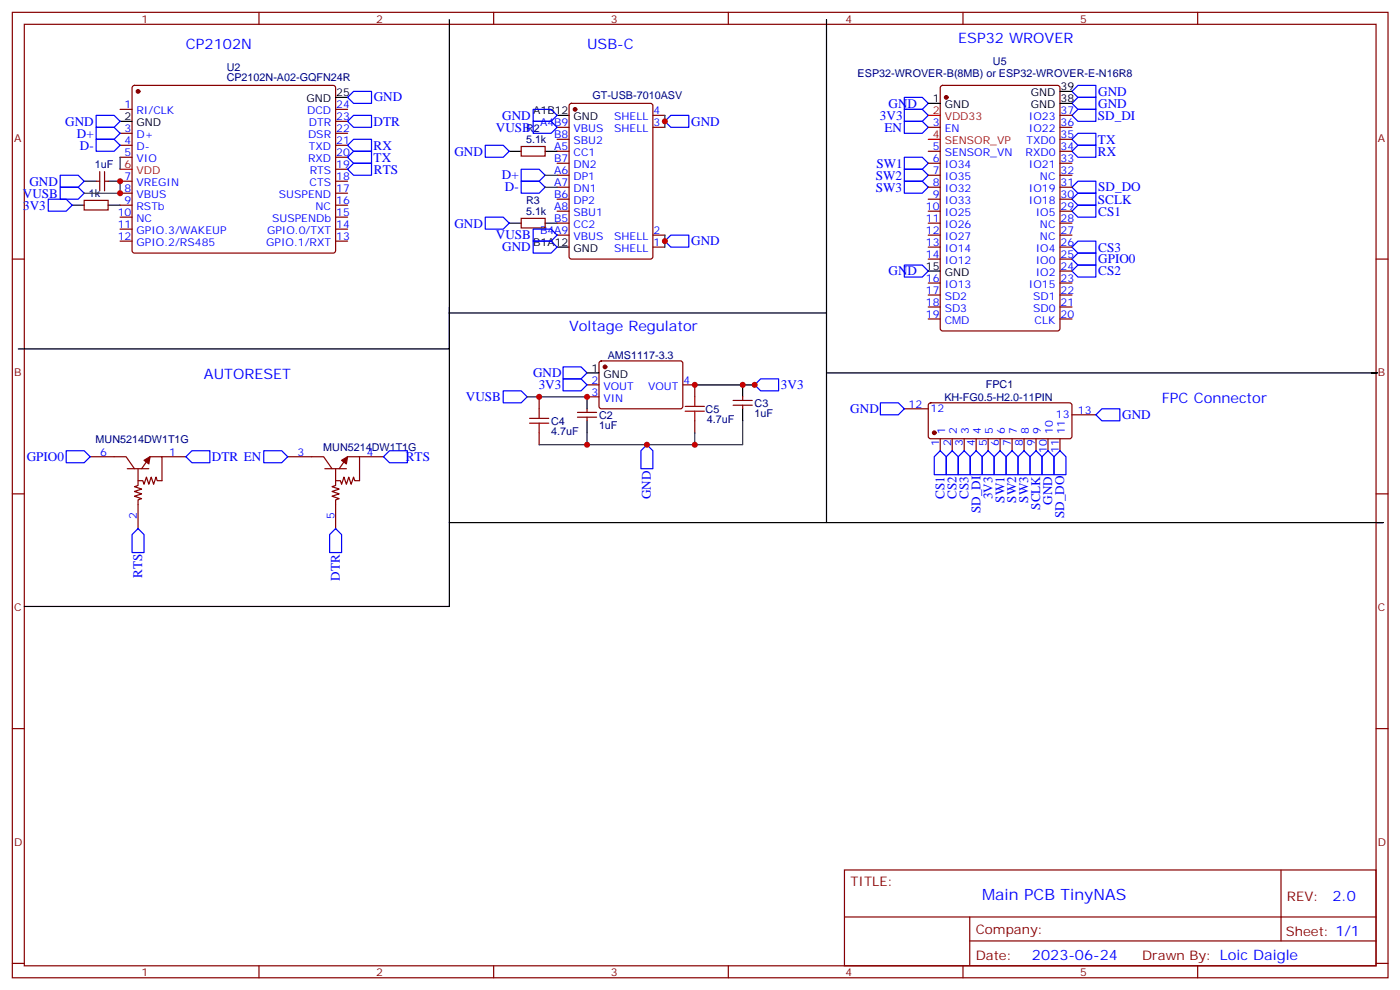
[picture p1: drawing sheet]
<svg xmlns="http://www.w3.org/2000/svg" width="413mm" height="292mm" viewBox="0 0 413 292" stroke-linecap="round" stroke-linejoin="round" font-family="sans-serif">
<g fill="none" stroke="#870000" stroke-width=".35">
<path d="M3.6 3.6h405.4v284.4h-405.4zM7.2 7.2h398.2v277.2h-398.2zM76.3 3.6v3.6M145.5 3.6v3.6M214.6 3.6v3.6M283.7 3.6v3.6M352.9 3.6v3.6M35.4 32.2h3.5M35.4 39.3h3.5M39.1 25.4l.5-.2h58.6l.5 .2 .2 .5v47.9l-.3 .5-.4 .2h-58.6l-.5-.2-.2-.5v-47.9zM98.9 32.2h3.5M98.9 39.3h3.5"/>
<path d="M98.9 35.7h3.5M164.1 37.5h3.6M167.9 30.7l.5-.3h23.3l.6 .5 .1 44.7-.5 .7h-23.5l-.7-.5v-44.6zM192.4 34h3.5M192.4 37.5h3.5M273.5 37.5h3.5M277.3 25.4l.4-.2h33.9l.7 .4v71.2l-.4 .6-34.2 .1-.6-.5-.1-71.1zM312.3 34h3.5M312.3 37.5h3.5M24.8 59h7.1v2.8h-7.1zM28.3 53.4h1.1M29.4 50.6v5.6"/>
<path d="M30.8 53.4h1.1M30.8 50.6v5.6M35.4 42.8h3.5M35.4 46.3h3.5M35.4 53.4h3.5M35.4 56.9h3.5M98.9 42.8h3.5M98.9 46.3h3.5M98.9 53.4h3.5M98.9 56.9h3.5M98.9 49.8h3.5M153.6 43.1h7v2.9h-7z"/>
<path d="M164.1 58.7h3.6M164.1 55.1h3.6M164.1 51.6h3.6M164.1 48.1h3.6M164.1 44.6h3.6M164.1 41h3.6M273.5 58.7h3.5M273.5 55.1h3.5M273.5 51.6h3.5M273.5 48.1h3.5M273.5 44.6h3.5M312.3 58.7h3.5"/>
<path d="M312.3 55.1h3.5M312.3 51.6h3.5M312.3 48.1h3.5M312.3 44.6h3.5M312.3 41h3.5M3.6 76.3h3.6M35.4 60.4h3.5M35.4 64h3.5M35.4 67.5h3.5M35.4 71h3.5M98.9 60.4h3.5M98.9 64h3.5"/>
<path d="M98.9 67.5h3.5M98.9 71h3.5M153.6 64.3h7v2.8h-7zM164.1 69.3h3.6M164.1 65.7h3.6M164.1 62.2h3.6M192.4 69.3h3.5M192.4 72.8h3.5M273.5 76.3h3.5M273.5 69.3h3.5M273.5 72.8h3.5M273.5 65.7h3.5"/>
<path d="M273.5 62.2h3.5M312.3 76.3h3.5M312.3 69.3h3.5M312.3 72.8h3.5M312.3 65.7h3.5M312.3 62.2h3.5M312.3 79.8h3.5M405.4 76.3h3.6M273.5 83.4h3.5M273.5 86.9h3.5M273.5 90.4h3.5M273.5 93.9h3.5"/>
<path d="M312.3 83.4h3.5M312.3 86.9h3.5M312.3 90.4h3.5M312.3 93.9h3.5M158.9 116.9v3.5M173 113.3h3.5M173 116.9h3.5M176.7 106.5l.5-.2h23.6l.4 .7-.1 13-.6 .4-23.6-.1-.4-.6v-12.7zM201.2 113.3h3.5v3.6M216 119.3h5.7M216 117.9h5.7M218.8 116.9v1"/>
<path d="M218.8 119.3v1.1M273.7 118.8l.5-.2 41.2 .1 .4 .6v9.2l-.2 .5-.5 .2h-40.9l-.5-.2-.2-.5v-9.2zM26.6 134.5h10.5l2.5 3.5M37.5 138h6.4M40.7 138v5l-1.1 .3 2.1 .7-2.1 .7 2.1 .8-2.1 .7 2.1 .7-1 .3v8.5M41.7 138l2.5-3.5h3.5v7.1h-1.4l-.3-1.1-.7 2.1-.7-2.1-.7 2.1-.8-2.1-.7 2.1-.3-1h-1.4M47.7 134.5h7.1M84.8 134.5h10.6l2.4 3.5M95.7 138h6.4M98.9 138v5l-1.1 .3 2.1 .7-2.1 .7 2.1 .8-2.1 .7 2.1 .7-1 .3v8.5M99.9 138l2.5-3.5h3.5v7.1h-1.4l-.3-1.1-.7 2.1-.7-2.1-.7 2.1-.7-2.1-.8 2.1-.3-1h-1.4M105.9 134.5h7.1"/>
<path d="M158.9 127.5v3.5M170.1 122.9h5.7M170.1 121.5h5.7M173 120.4v1.1M173 122.9v1M204.7 123.9v3.6M266.5 120.4h7M277 129.2v3.6M280.6 129.2v3.6M284.1 129.2v3.6M287.6 129.2v3.6M291.1 129.2v3.6"/>
<path d="M294.7 129.2v3.6M298.2 129.2v3.6M301.7 129.2v3.6M305.3 129.2v3.6M308.8 129.2v3.6M312.3 129.2v3.6M315.8 122.2h7.1M3.6 145.5h3.6M405.4 145.5h3.6M3.6 214.6h3.6M405.4 214.6h3.6M248.8 256.2h156.6v28.2h-156.6z"/>
<path d="M377.4 256.2v20.9M248.8 270.1h156.5M285.7 277.1h119.6M285.7 270.1v14.1M3.6 283.7h3.6M76.3 284.4v3.6M145.5 284.4v3.6M214.6 284.4v3.6M283.7 284.4v3.6M352.9 284.4v3.6M405.4 283.7h3.6"/>
</g>
<g fill="#870000" stroke="#870000" stroke-width=".35">
<path d="M42.4 135.6l1.8-1.1-.3 2.1z"/>
<path d="M100.6 135.6l1.8-1.1-.3 2.1z"/>
<circle cx="40.7" cy="26.9" r=".53"/>
<circle cx="169.4" cy="32.2" r=".53"/>
<circle cx="275.3" cy="127.5" r=".53"/>
<circle cx="278.8" cy="28.7" r=".53"/>
<circle cx="178.3" cy="108.1" r=".53"/>
</g>
<g fill="none" stroke="#000" stroke-width=".35">
<path d="M132.4 5.8v97h-127M243.5 5.8v86.4h-111.1M35.4 35.7h3.5M98.9 28.7h3.5M164.1 34h3.6M273.5 30.4h3.5M312.3 30.4h3.5M312.3 26.9h3.5M24.8 53.4h3.5M31.9 53.4h3.5M150 44.6h3.6M160.6 44.6h3.5"/>
<path d="M21.3 60.4h3.5M31.9 60.4h3.5M150 65.7h3.6M160.6 65.7h3.5M164.1 72.8h3.6M273.5 79.8h3.5M132.4 90.4v88.2h-125.2M243.5 92.2v61.7h-111.1M173 109.8h3.5M173 116.9v3.5M218.8 113.3v3.6M243.5 109.8h162.3h-1.8"/>
<path d="M173 123.9v3.6M218.8 120.4v3.5M243.5 153.9h164.1h-1.8"/>
</g>
<path d="M273.5 34h3.5M35.4 49.8h3.5M273.5 41h3.5" fill="none" stroke="#f00" stroke-width=".35"/>
<g fill="none" stroke="#00f" stroke-width=".35">
<path d="M28.3 37.5h5.3l1.8 1.8-1.8 1.7h-5.3zM28.3 34h5.3l1.8 1.7-1.8 1.8h-5.3zM102.4 35.7l1.8-1.7h5.3v3.5h-5.3zM102.4 28.7l1.8-1.8h5.3v3.5h-5.3zM157.1 32.2h5.3l1.7 1.8-1.7 1.7h-5.3zM157.1 35.7h5.3l1.7 1.8-1.7 1.8h-5.3zM195.9 35.7l1.8-1.7h5.3v3.5h-5.3zM266.5 28.7h5.2l1.8 1.7-1.8 1.8h-5.2zM266.5 35.7h5.2l1.8 1.8-1.8 1.8h-5.2zM266.5 32.2h5.2l1.8 1.8-1.8 1.7h-5.2zM317.6 25.2h5.3v3.5h-5.3l-1.8-1.8zM317.6 28.7h5.3v3.5h-5.3l-1.8-1.8z"/>
<path d="M317.6 32.2h5.3v3.5h-5.3l-1.8-1.7zM14.2 58.7h5.3l1.8 1.7-1.8 1.8h-5.3zM17.7 55.1h5.3l1.8 1.8-1.8 1.8h-5.3zM17.7 51.6h5.3l1.8 1.8-1.8 1.7h-5.3zM28.3 41h5.3l1.8 1.8-1.8 1.8h-5.3zM102.4 49.8l1.8-1.7h5.3v3.5h-5.3zM102.4 42.8l1.8-1.8h5.3v3.6h-5.3zM104.2 44.6h5.3v3.5h-5.3l-1.8-1.8zM143 42.8h5.3l1.7 1.8-1.7 1.7h-5.3zM153.6 53.4h5.3l1.7 1.7-1.7 1.8h-5.3zM153.6 49.8h5.3l1.7 1.8-1.7 1.8h-5.3zM266.5 46.3h5.2l1.8 1.8-1.8 1.7h-5.2z"/>
<path d="M266.5 49.8h5.2l1.8 1.8-1.8 1.8h-5.2zM266.5 53.4h5.2l1.8 1.7-1.8 1.8h-5.2zM315.8 41l1.8-1.7h5.3v3.5h-5.3zM315.8 55.1l1.8-1.7h5.3v3.5h-5.3zM317.6 42.8h5.3v3.5h-5.3l-1.8-1.7zM317.6 56.9h5.3v3.5h-5.3l-1.8-1.7zM143 64h5.3l1.7 1.7-1.7 1.8h-5.3zM157.1 71h5.3l1.7 1.8-1.7 1.7h-5.3zM157.1 67.5h5.3l1.7 1.8-1.7 1.7h-5.3zM195.9 71l1.8-1.7h5.3v3.5h-5.3zM266.5 78.1h5.2l1.8 1.7-1.8 1.8h-5.2zM315.8 79.8l1.8-1.7h5.3v3.5h-5.3z"/>
<path d="M315.8 72.8l1.8-1.8h5.3v3.5h-5.3zM317.6 74.5h5.3v3.6h-5.3l-1.8-1.8zM317.6 60.4h5.3v3.6h-5.3l-1.8-1.8zM148.3 115.1h5.3l1.7 1.8-1.7 1.7h-5.3zM165.9 108.1h5.3l1.8 1.7-1.8 1.8h-5.3zM165.9 111.6h5.3l1.8 1.7-1.8 1.8h-5.3zM224.1 111.6h5.3v3.5h-5.3l-1.7-1.8zM259.4 118.6h5.3l1.8 1.8-1.8 1.8h-5.3zM19.5 132.8h5.3l1.8 1.7-1.8 1.8h-5.3zM54.8 134.5l1.8-1.7h5.2v3.5h-5.2zM77.7 132.8h5.3l1.8 1.7-1.8 1.8h-5.3zM113 134.5l1.8-1.7h5.3v3.5h-5.3z"/>
<path d="M190.6 131l1.8 1.8v5.2h-3.6v-5.2zM275.3 134.5l1.7-1.7 1.8 1.7v5.3h-3.5zM280.6 132.8l1.7 1.7v5.3h-3.5v-5.3zM282.3 134.5l1.8-1.7 1.8 1.7v5.3h-3.6zM287.6 132.8l1.8 1.7v5.3h-3.5v-5.3zM289.4 134.5l1.7-1.7 1.8 1.7v5.3h-3.5zM294.7 132.8l1.7 1.7v5.3h-3.5v-5.3zM298.2 132.8l1.8 1.7v5.3h-3.6v-5.3zM301.7 132.8l1.8 1.7v5.3h-3.5v-5.3zM305.3 132.8l1.7 1.7v5.3h-3.5v-5.3zM307 134.5l1.8-1.7 1.8 1.7v5.3h-3.6zM312.3 132.8l1.8 1.7v5.3h-3.5v-5.3z"/>
<path d="M324.7 120.4h5.3v3.5h-5.3l-1.8-1.7zM40.7 155.7l1.7 1.7v5.3h-3.5v-5.3zM98.9 155.7l1.7 1.7v5.3h-3.5v-5.3z"/>
</g>
<path d="M195.9 34v3.5M35.4 53.4v3.5h-10.6M35.4 46.3v3.5M160.6 55.1h3.5M160.6 51.6h3.5M195.9 69.3v3.5M155.3 116.9h17.7M204.7 113.3h17.7M173 127.5v3.5M204.7 127.5v3.5M218.8 123.9v7.1h-59.9" fill="none" stroke="#008700" stroke-width=".35"/>
<path d="M201.9 119.7h5.6M204.7 116.9v2.8M156 124.6h5.7M156 123.2h5.7M158.9 120.4v2.8M158.9 124.6v2.9M201.9 121.1h5.6M204.7 121.1v2.8" fill="none" stroke="#a10000" stroke-width=".35"/>
<g fill="#c00">
<circle cx="195.9" cy="71" r=".88"/>
<circle cx="195.9" cy="35.7" r=".88"/>
<circle cx="35.4" cy="56.9" r=".88"/>
<circle cx="35.4" cy="53.4" r=".88"/>
<circle cx="204.7" cy="113.3" r=".88"/>
<circle cx="222.4" cy="113.3" r=".88"/>
<circle cx="218.8" cy="113.3" r=".88"/>
<circle cx="158.9" cy="116.9" r=".88"/>
<circle cx="173" cy="131" r=".88"/>
<circle cx="204.7" cy="131" r=".88"/>
<circle cx="190.6" cy="131" r=".88"/>
<circle cx="173" cy="116.9" r=".88"/>
</g>
<text font-size="4.6" fill="#00f" x="289.4" y="265">Main PCB TinyNAS</text>
<g font-size="4.2" fill="#00f">
<text x="54.8" y="14.6">CP2102N</text>
<text x="173" y="14.6">USB-C</text>
<text x="282.3" y="12.8">ESP32 WROVER</text>
<text x="167.7" y="97.5">Voltage Regulator</text>
<text x="60.1" y="111.6">AUTORESET</text>
<text x="342.3" y="118.6">FPC Connector</text>
<text x="392.6" y="265.5">2.0</text>
<text x="304.1" y="282.9">2023-06-24</text>
</g>
<g font-size="3.9" fill="#00f">
<text x="110.1" y="29.8">GND</text>
<text x="323.6" y="28.2">GND</text>
<text x="148" y="35.3">GND</text>
<text x="259.3" y="35.3">3V3</text>
<text x="261.8" y="31.7">GND</text>
<text x="323.5" y="35.2">SD_DI</text>
<text x="323.6" y="31.7">GND</text>
<text x="19.2" y="37">GND</text>
<text x="22.7" y="40.5">D+</text>
<text x="110.1" y="37">DTR</text>
<text x="146.1" y="38.8">VUSB</text>
<text x="203.7" y="37">GND</text>
<text x="260.6" y="38.8">EN</text>
<text x="23.5" y="44">D-</text>
<text x="110.1" y="44.1">RX</text>
<text x="110.1" y="47.6">TX</text>
<text x="133.9" y="45.8">GND</text>
<text x="323.5" y="42.3">TX</text>
<text x="323.5" y="45.8">RX</text>
<text x="110.2" y="51.1">RTS</text>
<text x="147.9" y="52.9">D+</text>
<text x="258" y="52.9">SW2</text>
<text x="258.2" y="49.3">SW1</text>
<text x="6.8" y="58.2">VUSB</text>
<text x="8.7" y="54.7">GND</text>
<text x="148.8" y="56.4">D-</text>
<text x="258" y="56.4">SW3</text>
<text x="323.5" y="60">SCLK</text>
<text x="323.6" y="56.4">SD_DO</text>
<text x="6.8" y="61.7">3V3</text>
<text x="323.6" y="63.5">CS1</text>
<text x="133.9" y="67">GND</text>
<text x="146.1" y="70.5">VUSB</text>
<text x="148" y="74.1">GND</text>
<text x="203.7" y="72.3">GND</text>
<text x="323.6" y="77.5">GPIO0</text>
<text x="323.6" y="74.1">CS3</text>
<text x="261.8" y="81.1">GND</text>
<text x="323.6" y="81.1">CS2</text>
<text x="157.1" y="111.1">GND</text>
<text x="137.3" y="118.2">VUSB</text>
<text x="158.7" y="114.6">3V3</text>
<text x="230.1" y="114.6">3V3</text>
<text x="250.5" y="121.6">GND</text>
<text x="330.7" y="123.4">GND</text>
<text x="7.9" y="135.8">GPIO0</text>
<text x="62.4" y="135.8">DTR EN</text>
<text x="119.6" y="135.8">RTS</text>
<text x="191.8" y="147" transform="rotate(-90 191.8 147)">GND</text>
<text x="278.3" y="147" transform="rotate(-90 278.3 147)">CS1</text>
<text x="281.8" y="147" transform="rotate(-90 281.8 147)">CS2</text>
<text x="285.3" y="147" transform="rotate(-90 285.3 147)">CS3</text>
<text x="292.4" y="147" transform="rotate(-90 292.4 147)">3V3</text>
<text x="295.9" y="148" transform="rotate(-90 295.9 148)">SW1</text>
<text x="299.5" y="148" transform="rotate(-90 299.5 148)">SW2</text>
<text x="303" y="148" transform="rotate(-90 303 148)">SW3</text>
<text x="310" y="148.7" transform="rotate(-90 310 148.7)">GND</text>
<text x="288.9" y="151.2" transform="rotate(-90 288.9 151.2)">SD_DI</text>
<text x="306.5" y="150.1" transform="rotate(-90 306.5 150.1)">SCLK</text>
<text x="313.6" y="152.6" transform="rotate(-90 313.6 152.6)">SD_DO</text>
<text x="41.9" y="170.1" transform="rotate(-90 41.9 170.1)">RTS</text>
<text x="100.2" y="171" transform="rotate(-90 100.2 171)">DTR</text>
</g>
<g font-size="3.9" fill="#800">
<text x="250.6" y="260.8">TITLE:</text>
<text x="379.2" y="265.5">REV:</text>
<text x="287.5" y="275">Company:</text>
<text x="378.9" y="275.6">Sheet: 1/1</text>
<text x="287.5" y="282.7">Date:</text>
<text x="336.5" y="282.8">Drawn By: Loic Daigle</text>
</g>
<g font-size="3.2" fill="#800">
<text x="41.7" y="6.6">1</text>
<text x="110.9" y="6.6">2</text>
<text x="180" y="6.6">3</text>
<text x="249.2" y="6.6">4</text>
<text x="318.3" y="6.6">5</text>
<text x="4.2" y="41.7">A</text>
<text x="406" y="41.7">A</text>
<text x="4.2" y="110.9">B</text>
<text x="406" y="110.9">B</text>
<text x="4.2" y="180">C</text>
<text x="406" y="180">C</text>
<text x="4.2" y="249.2">D</text>
<text x="406" y="249.2">D</text>
<text x="41.7" y="287.4">1</text>
<text x="110.9" y="287.4">2</text>
<text x="180" y="287.4">3</text>
<text x="249.2" y="287.4">4</text>
<text x="318.3" y="287.4">5</text>
</g>
<g font-size="3.2" fill="#000080">
<text x="66.8" y="24">CP2102N-A02-GQFN24R</text>
<text x="66.8" y="20.8">U2</text>
<text x="252.7" y="22.8">ESP32-WROVER-B(8MB) or ESP32-WROVER-E-N16R8</text>
<text x="292.6" y="19">U5</text>
<text x="174.6" y="29.3">GT-USB-7010ASV</text>
<text x="155" y="38.9">R2</text>
<text x="155" y="42.1">5.1k</text>
<text x="28" y="49.5">1uF</text>
<text x="26.2" y="58">1k</text>
<text x="155" y="63.3">5.1k</text>
<text x="155" y="60.1">R3</text>
<text x="179.1" y="105.6">AMS1117-3.3</text>
<text x="222.4" y="119.8">C3</text>
<text x="278.2" y="118">KH-FG0.5-H2.0-11PIN</text>
<text x="290.5" y="114.4">FPC1</text>
<text x="162.4" y="125">C4</text>
<text x="176.5" y="123.3">C2</text>
<text x="207.9" y="121.5">C5</text>
<text x="208.2" y="124.7">4.7uF</text>
<text x="222.4" y="123">1uF</text>
<text x="28.2" y="130.4">MUN5214DW1T1G</text>
<text x="162.4" y="128.2">4.7uF</text>
<text x="176.5" y="126.5">1uF</text>
<text x="95.3" y="132.8">MUN5214DW1T1G</text>
</g>
<g font-size="3.2">
<text x="99.1" y="28.3">25</text>
<text x="303.7" y="28.3">GND</text>
<text x="312.5" y="26.6">39</text>
<text x="36.7" y="35.4">2</text>
<text x="90.3" y="30.1">GND</text>
<text x="157.1" y="33.6">A1B12</text>
<text x="169" y="35.4">GND</text>
<text x="274.8" y="30.1">1</text>
<text x="278.3" y="31.9">GND</text>
<text x="303.7" y="31.9">GND</text>
<text x="312.5" y="30.1">38</text>
<text x="40.2" y="37.1">GND</text>
<text x="157.1" y="72.4">B1A12</text>
<text x="169" y="74.2">GND</text>
<text x="272.8" y="79.5">15</text>
<text x="278.3" y="81.2">GND</text>
<text x="174.3" y="109.5">1</text>
<text x="177.8" y="111.2">GND</text>
</g>
<g font-size="3.2" fill="#00f">
<text x="36.7" y="31.9">1</text>
<text x="40.2" y="33.6">RI/CLK</text>
<text x="90.5" y="33.6">DCD</text>
<text x="99.1" y="35.4">23</text>
<text x="99.1" y="31.9">24</text>
<text x="181" y="35.4">SHELL</text>
<text x="192.5" y="33.6">4</text>
<text x="303.1" y="35.4">IO23</text>
<text x="312.5" y="33.6">37</text>
<text x="36.7" y="38.9">3</text>
<text x="40.2" y="40.7">D+</text>
<text x="90.8" y="40.7">DSR</text>
<text x="91" y="37.1">DTR</text>
<text x="99.1" y="38.9">22</text>
<text x="159.1" y="37.1">A4B9</text>
<text x="163.3" y="40.7">B8</text>
<text x="169" y="38.9">VBUS</text>
<text x="181" y="38.9">SHELL</text>
<text x="192.5" y="37.1">3</text>
<text x="274.8" y="37.1">3</text>
<text x="278.3" y="38.9">EN</text>
<text x="303.1" y="38.9">IO22</text>
<text x="312.5" y="40.7">35</text>
<text x="312.5" y="37.1">36</text>
<text x="36.7" y="42.4">4</text>
<text x="36.7" y="46">5</text>
<text x="40.2" y="44.2">D-</text>
<text x="40.2" y="47.7">VIO</text>
<text x="90.8" y="47.7">RXD</text>
<text x="91" y="44.2">TXD</text>
<text x="99.1" y="46">20</text>
<text x="99.1" y="42.4">21</text>
<text x="163.3" y="47.7">B7</text>
<text x="163.3" y="44.2">A5</text>
<text x="169" y="46">CC1</text>
<text x="169" y="42.4">SBU2</text>
<text x="274.8" y="44.2">5</text>
<text x="274.8" y="47.7">6</text>
<text x="278.3" y="46">SENSOR_VN</text>
<text x="302.2" y="46">RXD0</text>
<text x="302.4" y="42.4">TXD0</text>
<text x="312.5" y="47.7">33</text>
<text x="312.5" y="44.2">34</text>
<text x="36.7" y="53">7</text>
<text x="91.2" y="51.3">RTS</text>
<text x="99.1" y="53">18</text>
<text x="99.1" y="49.5">19</text>
<text x="163.3" y="51.3">A6</text>
<text x="169" y="53">DP1</text>
<text x="169" y="49.5">DN2</text>
<text x="274.8" y="51.3">7</text>
<text x="278.3" y="49.5">IO34</text>
<text x="278.3" y="53">IO35</text>
<text x="303.1" y="49.5">IO21</text>
<text x="306.4" y="53">NC</text>
<text x="312.5" y="51.3">32</text>
<text x="36.7" y="56.6">8</text>
<text x="40.2" y="54.8">VREGIN</text>
<text x="40.2" y="58.3">VBUS</text>
<text x="82.2" y="58.3">SUSPEND</text>
<text x="91.2" y="54.8">CTS</text>
<text x="99.1" y="56.6">17</text>
<text x="163.3" y="58.3">B6</text>
<text x="163.3" y="54.8">A7</text>
<text x="169" y="56.6">DN1</text>
<text x="274.8" y="54.8">8</text>
<text x="274.8" y="58.3">9</text>
<text x="278.3" y="56.6">IO32</text>
<text x="303.1" y="56.6">IO19</text>
<text x="312.5" y="58.3">30</text>
<text x="312.5" y="54.8">31</text>
<text x="34.7" y="63.6">10</text>
<text x="36.7" y="60.1">9</text>
<text x="40.2" y="61.8">RSTb</text>
<text x="40.2" y="65.4">NC</text>
<text x="80.2" y="65.4">SUSPENDb</text>
<text x="93" y="61.8">NC</text>
<text x="99.1" y="63.6">15</text>
<text x="99.1" y="60.1">16</text>
<text x="163.3" y="65.4">B5</text>
<text x="163.3" y="61.8">A8</text>
<text x="169" y="63.6">SBU1</text>
<text x="169" y="60.1">DP2</text>
<text x="272.8" y="61.8">10</text>
<text x="272.8" y="65.4">11</text>
<text x="278.3" y="60.1">IO33</text>
<text x="278.3" y="63.6">IO25</text>
<text x="303.1" y="60.1">IO18</text>
<text x="305.2" y="63.6">IO5</text>
<text x="312.5" y="65.4">28</text>
<text x="312.5" y="61.8">29</text>
<text x="34.7" y="67.1">11</text>
<text x="34.7" y="70.7">12</text>
<text x="40.2" y="68.9">GPIO.3/WAKEUP</text>
<text x="78.7" y="68.9">GPIO.0/TXT</text>
<text x="99.1" y="70.7">13</text>
<text x="99.1" y="67.1">14</text>
<text x="159.1" y="68.9">B4A9</text>
<text x="169" y="70.7">VBUS</text>
<text x="169" y="67.1">CC2</text>
<text x="181" y="70.7">SHELL</text>
<text x="192.5" y="68.9">2</text>
<text x="272.8" y="68.9">12</text>
<text x="278.3" y="67.1">IO26</text>
<text x="278.3" y="70.7">IO27</text>
<text x="306.4" y="70.7">NC</text>
<text x="306.4" y="67.1">NC</text>
<text x="312.5" y="68.9">27</text>
<text x="40.2" y="72.4">GPIO.2/RS485</text>
<text x="78.4" y="72.4">GPIO.1/RXT</text>
<text x="181" y="74.2">SHELL</text>
<text x="192.5" y="72.4">1</text>
<text x="272.8" y="72.4">13</text>
<text x="272.8" y="76">14</text>
<text x="278.3" y="74.2">IO14</text>
<text x="278.3" y="77.7">IO12</text>
<text x="305.2" y="77.7">IO0</text>
<text x="305.2" y="74.2">IO4</text>
<text x="312.5" y="76">25</text>
<text x="312.5" y="72.4">26</text>
<text x="272.8" y="83">16</text>
<text x="305.2" y="81.2">IO2</text>
<text x="312.5" y="83">23</text>
<text x="312.5" y="79.5">24</text>
<text x="272.8" y="86.5">17</text>
<text x="278.3" y="84.8">IO13</text>
<text x="278.3" y="88.3">SD2</text>
<text x="303.1" y="84.8">IO15</text>
<text x="304.4" y="88.3">SD1</text>
<text x="312.5" y="86.5">22</text>
<text x="272.8" y="90.1">18</text>
<text x="272.8" y="93.6">19</text>
<text x="278.3" y="91.8">SD3</text>
<text x="278.3" y="95.4">CMD</text>
<text x="304.4" y="91.8">SD0</text>
<text x="304.8" y="95.4">CLK</text>
<text x="312.5" y="93.6">20</text>
<text x="312.5" y="90.1">21</text>
<text x="174.3" y="113">2</text>
<text x="201.4" y="113">4</text>
<text x="174.3" y="116.5">3</text>
<text x="177.8" y="114.8">VOUT</text>
<text x="177.8" y="118.3">VIN</text>
<text x="190.9" y="114.8">VOUT</text>
<text x="267.7" y="120.1">12</text>
<text x="274.2" y="121.5">12</text>
<text x="311.1" y="123.2">13</text>
<text x="317.6" y="121.8">13</text>
<text x="276.7" y="131.4" transform="rotate(-90 276.7 131.4)">1</text>
<text x="278.4" y="127.9" transform="rotate(-90 278.4 127.9)">1</text>
<text x="280.2" y="131.4" transform="rotate(-90 280.2 131.4)">2</text>
<text x="282" y="127.9" transform="rotate(-90 282 127.9)">2</text>
<text x="283.7" y="131.4" transform="rotate(-90 283.7 131.4)">3</text>
<text x="285.5" y="127.9" transform="rotate(-90 285.5 127.9)">3</text>
<text x="287.3" y="131.4" transform="rotate(-90 287.3 131.4)">4</text>
<text x="289" y="127.9" transform="rotate(-90 289 127.9)">4</text>
<text x="290.8" y="131.4" transform="rotate(-90 290.8 131.4)">5</text>
<text x="292.6" y="127.9" transform="rotate(-90 292.6 127.9)">5</text>
<text x="294.3" y="131.4" transform="rotate(-90 294.3 131.4)">6</text>
<text x="296.1" y="127.9" transform="rotate(-90 296.1 127.9)">6</text>
<text x="297.9" y="131.4" transform="rotate(-90 297.9 131.4)">7</text>
<text x="299.6" y="127.9" transform="rotate(-90 299.6 127.9)">7</text>
<text x="301.4" y="131.4" transform="rotate(-90 301.4 131.4)">8</text>
<text x="303.1" y="127.9" transform="rotate(-90 303.1 127.9)">8</text>
<text x="304.9" y="131.4" transform="rotate(-90 304.9 131.4)">9</text>
<text x="306.7" y="127.9" transform="rotate(-90 306.7 127.9)">9</text>
<text x="310.2" y="127.9" transform="rotate(-90 310.2 127.9)">10</text>
<text x="313.7" y="127.9" transform="rotate(-90 313.7 127.9)">11</text>
<text x="29.5" y="134.2">6</text>
<text x="49.8" y="134.2">1</text>
<text x="87.7" y="134.2">3</text>
<text x="108.1" y="134.2">4</text>
<text x="308.4" y="133.4" transform="rotate(-90 308.4 133.4)">10</text>
<text x="312" y="133.4" transform="rotate(-90 312 133.4)">11</text>
<text x="40.3" y="152.8" transform="rotate(-90 40.3 152.8)">2</text>
<text x="98.5" y="152.8" transform="rotate(-90 98.5 152.8)">5</text>
</g>
<g font-size="3.2" fill="#f00">
<text x="274.8" y="33.6">2</text>
<text x="278.3" y="35.4">VDD33</text>
<text x="274.8" y="40.7">4</text>
<text x="278.3" y="42.4">SENSOR_VP</text>
<text x="36.7" y="49.5">6</text>
<text x="40.2" y="51.3">VDD</text>
</g>
</svg>
